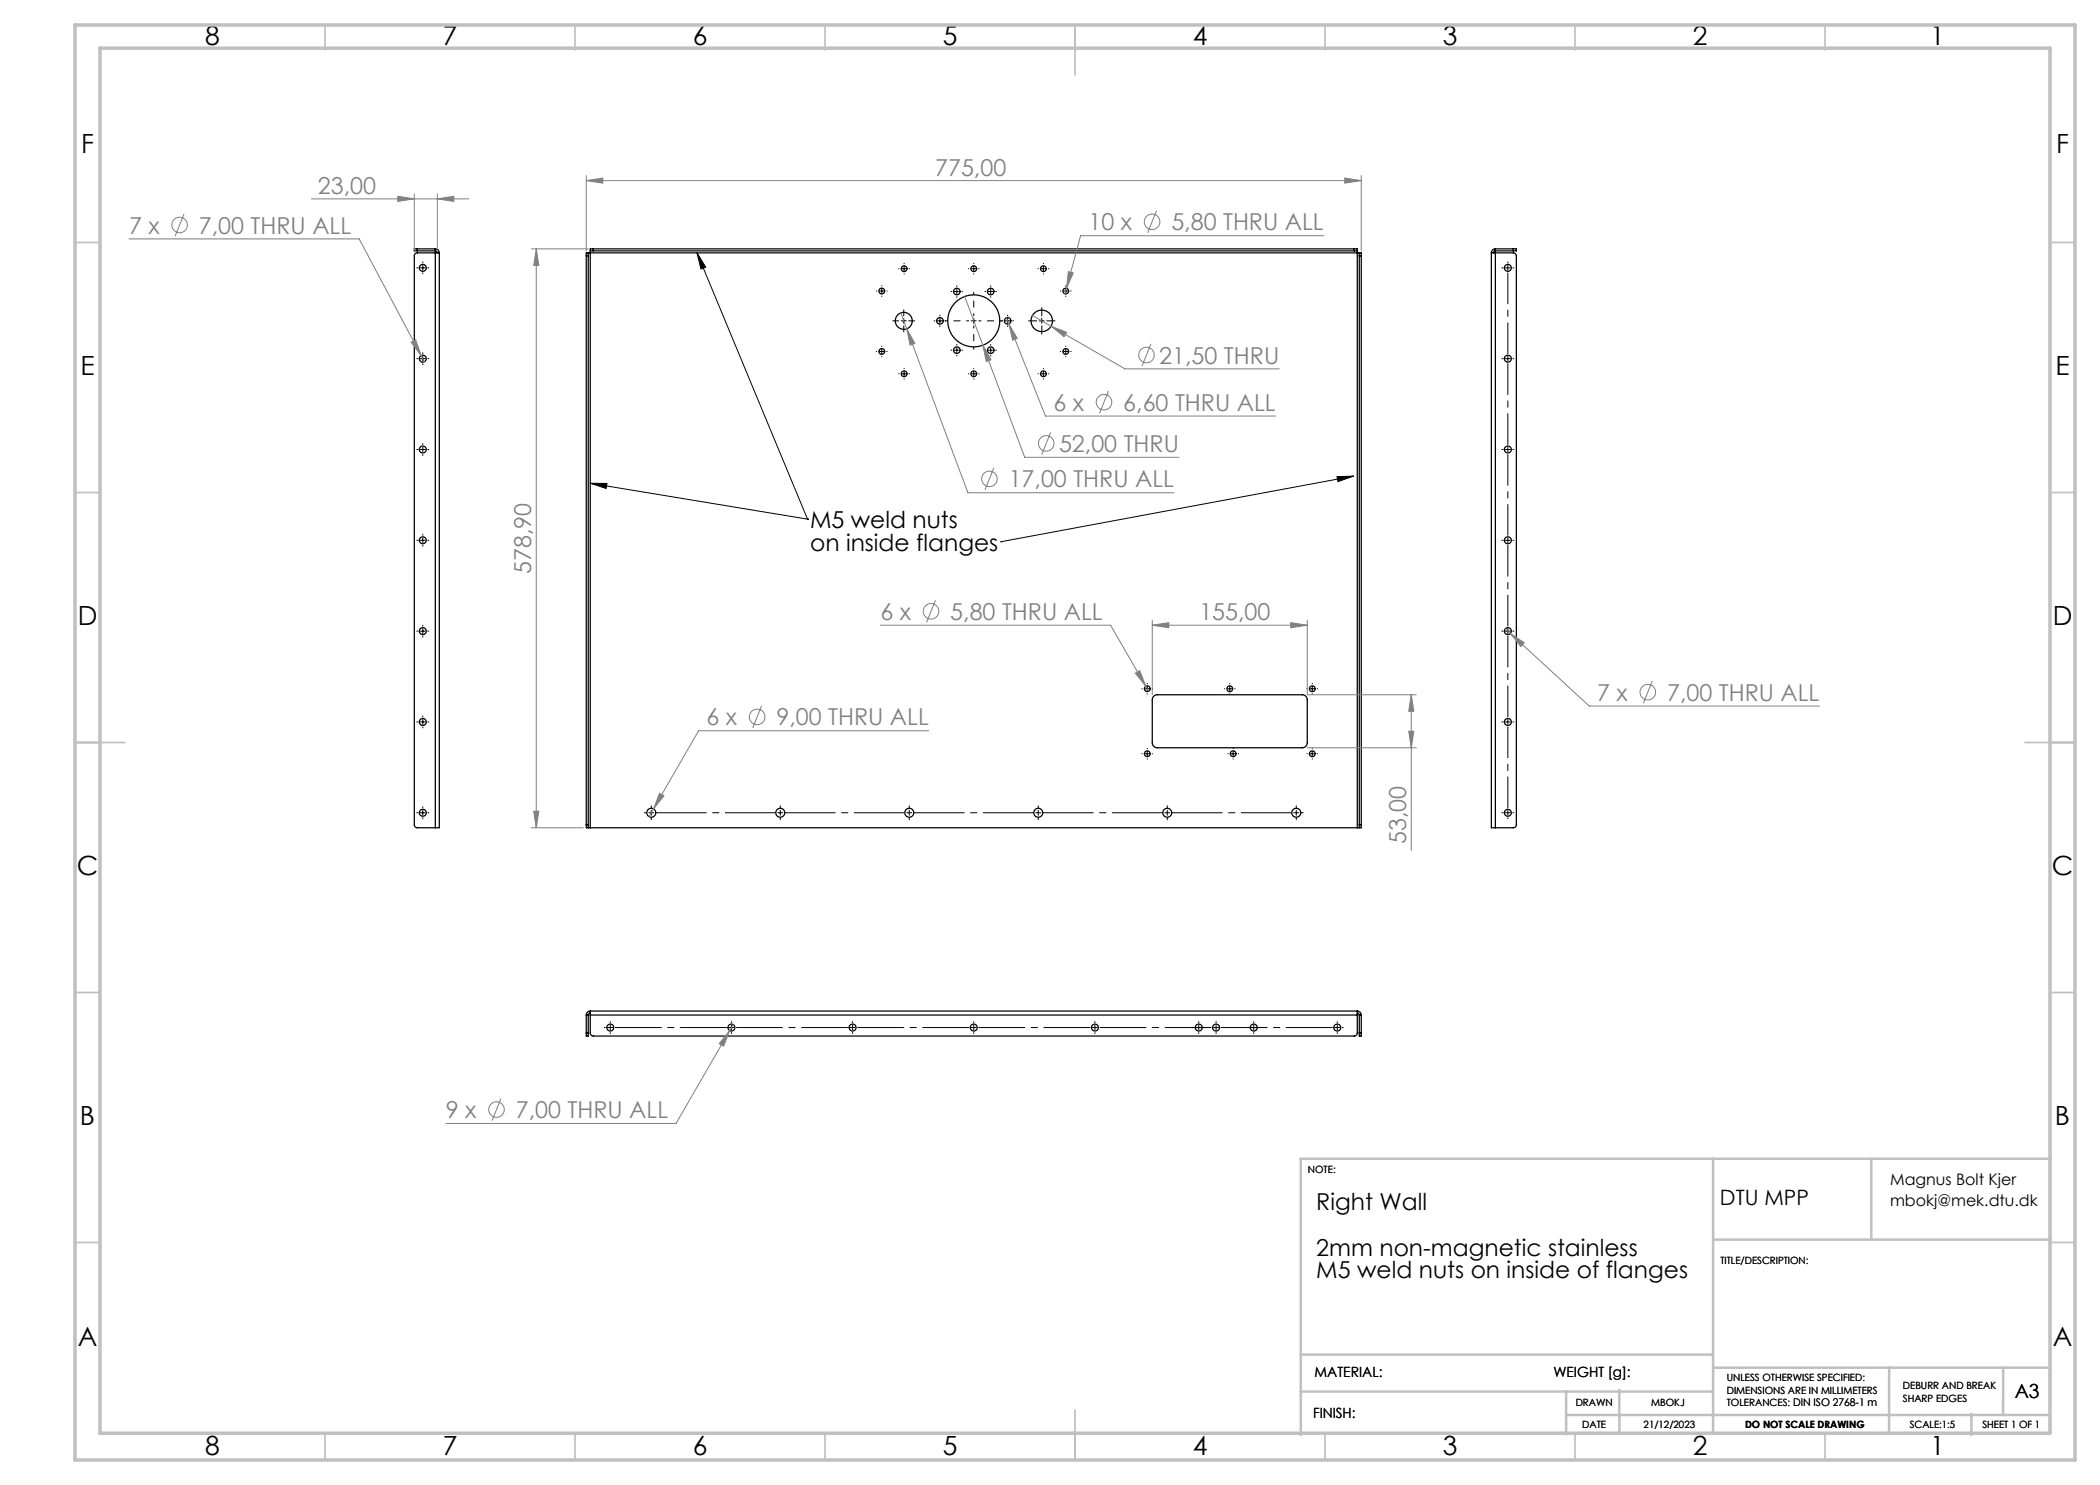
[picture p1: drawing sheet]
<svg xmlns="http://www.w3.org/2000/svg" width="420mm" height="297mm" viewBox="0 0 420 297" stroke-linecap="round" stroke-linejoin="round" font-family="sans-serif">
<g fill="none" stroke="#000" stroke-width=".25">
<path d="M83.5 49.8h-.6v.4h.6M83.5 49.8h3.6M83.5 50.2h3.6M83.5 49.8v.4M87.1 50.6h.8M87.1 50.6h-3.6a.6 .6 0 0 0-.6 .6v113.8a.6 .6 0 0 0 .6 .6h3.6M87.1 50.2l.2 .1 .2 .3M87.1 49.8a.8 .8 0 0 1 .8 .8M87.1 49.8v.4M87.1 50.6v115M87.9 50.6v115h-.8M117.3 51.2h.4"/>
<path d="M117.3 51.2v113.8M117.7 50.6h-.4v.6M117.7 50.6v.6M117.7 50.6h.4M117.7 51.2v113.8M118.1 50.2h.6M118.1 50.2v.4M118.1 50.6h153.4M118.1 50.6v115M118.7 49.8h-.6v.4M118.7 49.8v.4M118.7 49.8h152.2"/>
<path d="M118.7 50.2h152.2M270.9 49.8h.6v.4M270.9 50.2h.6M270.9 49.8v.4M271.5 50.2v.4M271.5 50.6h.4M271.5 50.6v115M271.9 50.6v.6M271.9 50.6h.4v.6M271.9 51.2h.4M271.9 51.2v113.8M272.3 51.2v113.8"/>
<path d="M298.3 50.6h.8M298.3 50.6v115h.8M299.1 50.6h3.6a.6 .6 0 0 1 .6 .6v113.8a.6 .6 0 0 1-.6 .6h-3.6M299.1 50.2l-.3 .1-.1 .3M299.1 49.8a.8 .8 0 0 0-.8 .8M299.1 49.8h3.6M299.1 50.2h3.6M299.1 49.8v.4M299.1 50.6v115M302.7 49.8h.6v.4h-.6M302.7 49.8v.4M230.7 139.2l.8-.2h29a1 1 0 0 1 1 1v8.6a1 1 0 0 1-1 1h-29a1 1 0 0 1-1-1v-8.6z"/>
<path d="M117.3 165v.6h.4M117.3 165h.4M117.7 165v.6M117.7 165.6h.4M118.1 165.6h153.4M271.5 165.6h.4M271.9 165v.6M271.9 165h.4M272.3 165v.6h-.4M117.3 206.6v.6h.4v-.6M117.3 203v3.6M117.3 203h.4"/>
<path d="M117.3 206.6h.4M117.7 203v3.6M118.1 203v3.6a.6 .6 0 0 0 .6 .6h152.2a.6 .6 0 0 0 .6-.6v-3.6M118.1 202.2v.8M118.1 202.2a.8 .8 0 0 0-.8 .8M118.1 202.6l-.3 .1-.1 .3M118.1 203h153.4M118.1 202.2h153.4M271.5 202.2v.8M271.5 202.2a.8 .8 0 0 1 .8 .8M271.5 202.6l.2 .1 .2 .3M271.9 206.6v.6h.4v-.6"/>
<path d="M271.9 203v3.6M271.9 203h.4M271.9 206.6h.4M272.3 203v3.6"/>
<circle cx="84.6" cy="53.6" r=".7"/>
<circle cx="176.4" cy="58.2" r=".58"/>
<circle cx="180.8" cy="53.7" r=".58"/>
<circle cx="191.4" cy="58.3" r=".66"/>
<circle cx="194.8" cy="53.7" r=".58"/>
<circle cx="198.1" cy="58.3" r=".66"/>
<circle cx="208.7" cy="53.7" r=".58"/>
<circle cx="213.2" cy="58.2" r=".58"/>
<circle cx="301.6" cy="53.6" r=".7"/>
<circle cx="84.6" cy="71.7" r=".7"/>
<circle cx="176.4" cy="70.3" r=".58"/>
<circle cx="180.8" cy="64.2" r="1.7"/>
<circle cx="180.8" cy="74.8" r=".58"/>
<circle cx="188" cy="64.2" r=".66"/>
<circle cx="191.4" cy="70" r=".66"/>
<circle cx="194.8" cy="74.8" r=".58"/>
<circle cx="194.8" cy="64.2" r="5.2"/>
<circle cx="198.1" cy="70" r=".66"/>
<circle cx="201.5" cy="64.2" r=".66"/>
<circle cx="208.4" cy="64.2" r="2.15"/>
<circle cx="208.7" cy="74.8" r=".58"/>
<circle cx="213.2" cy="70.3" r=".58"/>
<circle cx="301.6" cy="71.7" r=".7"/>
<circle cx="84.6" cy="89.9" r=".7"/>
<circle cx="301.6" cy="89.9" r=".7"/>
<circle cx="84.6" cy="108.1" r=".7"/>
<circle cx="301.6" cy="108.1" r=".7"/>
<circle cx="84.6" cy="126.2" r=".7"/>
<circle cx="229.5" cy="137.8" r=".58"/>
<circle cx="246" cy="137.8" r=".58"/>
<circle cx="262.5" cy="137.8" r=".58"/>
<circle cx="301.6" cy="126.2" r=".7"/>
<circle cx="84.6" cy="144.4" r=".7"/>
<circle cx="229.5" cy="150.8" r=".58"/>
<circle cx="246.6" cy="150.8" r=".58"/>
<circle cx="262.5" cy="150.8" r=".58"/>
<circle cx="301.6" cy="144.4" r=".7"/>
<circle cx="84.6" cy="162.6" r=".7"/>
<circle cx="130.3" cy="162.6" r=".9"/>
<circle cx="156.1" cy="162.6" r=".9"/>
<circle cx="181.9" cy="162.6" r=".9"/>
<circle cx="207.7" cy="162.6" r=".9"/>
<circle cx="233.5" cy="162.6" r=".9"/>
<circle cx="259.3" cy="162.6" r=".9"/>
<circle cx="301.6" cy="162.6" r=".7"/>
<circle cx="122.1" cy="205.5" r=".7"/>
<circle cx="146.3" cy="205.5" r=".7"/>
<circle cx="170.5" cy="205.5" r=".7"/>
<circle cx="194.8" cy="205.5" r=".7"/>
<circle cx="219" cy="205.5" r=".7"/>
<circle cx="239.8" cy="205.5" r=".7"/>
<circle cx="243.2" cy="205.5" r=".7"/>
<circle cx="250.8" cy="205.5" r=".7"/>
<circle cx="267.5" cy="205.5" r=".7"/>
</g>
<g fill="none" stroke="#808080" stroke-width=".2">
<path d="M62.3 39.8h31.5M79.6 39.3l3.3 .5-3.3 .5zM82.9 38.8v11.4M87.5 39.8l3.3-.5v1zM87.5 38.8v10.8M117.3 36.1l3.3-.5v1zM117.3 35.1v15.1M117.3 36.1h155M269 35.6l3.3 .5-3.3 .5zM272.3 35.1v15.1M25.8 47.8h46l12.4 23.3M36.8 42.8l-1.8 4.4"/>
<path d="M106.3 49.8h11.4M107.3 49.8l.5 3.3h-1.1zM107.3 49.8v115.8M192.9 59.3l12 32.2h30.9M213.7 54.3l.9 .3-1.3 3zM231.3 42.1l-1.8 4.5M264.7 47.1h-48.6l-3.1 11.7M82.2 68.4l.9-.4 1.1 3.1zM84.2 71.1l.7 1.3M180.2 62.6l13.4 36h41.2M181.3 65.8l1.7 2.9-1 .3zM196.6 69l1.6 3-.9 .3z"/>
<path d="M201.3 63.6l7.8 19.6h46M201.8 64.8l1.7 2.9-1 .3zM206.5 63.1l18.5 10.7h30.9M210.2 65.2l3.1 1.3-.5 .8zM221.7 78.2l-1.8 4.5M230.2 68.8l-1.8 4.4M198.8 93.6l-1.8 4.4M210.1 86.5l-1.7 4.4M176.1 125h46l7.6 13.3M187.1 120l-1.8 4.5M227.1 134.6l.9-.5 1.2 3.1zM230.5 125l3.3-.5v1z"/>
<path d="M230.5 125h31M230.5 124v15M258.2 124.5l3.3 .5-3.3 .5zM261.5 124v15h21.8M282.3 139l.5 3.3h-1.1zM282.3 139v31.1M301.1 125.8l16.7 15.4h46.1M302.1 126.7l2.8 1.9-.7 .7zM330.4 136.2l-1.7 4.5M131.9 158.7l.9 .5-2.1 2.6zM152.3 141.2l-1.8 4.4M185.8 146.2h-46.1l-9.9 17.1"/>
<path d="M261.5 149.6h21.8M281.7 146.2h1.1l-.5 3.4zM106.3 165.6h10.4M106.7 162.2h1.1l-.5 3.4zM100.2 219.7l-1.8 4.4M145.9 206.1l-1.2 3.1-.9-.5zM145.9 206.1l-10.7 18.6h-46M146.6 204.9l-.7 1.2"/>
<circle cx="35.9" cy="45" r="1.56"/>
<circle cx="230.4" cy="44.4" r="1.56"/>
<circle cx="229.3" cy="71" r="1.56"/>
<circle cx="197.9" cy="95.8" r="1.56"/>
<circle cx="209.2" cy="88.7" r="1.56"/>
<circle cx="220.8" cy="80.4" r="1.56"/>
<circle cx="186.2" cy="122.3" r="1.56"/>
<circle cx="329.6" cy="138.4" r="1.56"/>
<circle cx="151.4" cy="143.4" r="1.56"/>
<circle cx="99.3" cy="221.9" r="1.56"/>
</g>
<g fill="none" stroke="#000" stroke-width=".2">
<path d="M84.1 53.6h1M84.6 53.1v1M139.4 50.6l22.1 53.2M139.4 50.6l1.7 2.8-.9 .4zM175.9 58.2h1M176.4 57.7v1M180.3 53.7h1M180.8 53.2v1M190.9 58.3h1M191.4 57.8v1M194.3 53.7h1M194.8 53.2v1"/>
<path d="M197.6 58.3h1M198.1 57.8v1M208.2 53.7h1M208.7 53.2v1M212.7 58.2h1M213.2 57.7v1M84.1 71.7h1M84.6 71.2v1M175.9 70.3h1M176.4 69.8v1M180.3 64.2h1M180.3 74.8h1"/>
<path d="M180.8 63.7v1M180.8 74.3v1M187.5 64.2h1M188 63.7v1M190.9 70h1M191.4 69.5v1M194.3 64.2h1M194.3 74.8h1M194.8 63.7v1M194.8 74.3v1M197.6 70h1M198.1 69.5v1"/>
<path d="M201 64.2h1M201.5 63.7v1M207.9 64.2h1M208.2 74.8h1M208.4 63.7v1M208.7 74.3v1M212.7 70.3h1M213.2 69.8v1M301.1 71.7h1M301.6 71.2v1M84.1 89.9h1M84.6 89.4v1"/>
<path d="M118.1 96.7l43.4 7.1M118.1 96.7h3.3l-.2 1zM267.4 95.3l3.3-.1-3.1 1.1zM270.7 95.2l-70.5 13.2M84.1 108.1h1M84.6 107.6v1M161.5 103.8h.1M200.2 108.4h.1M84.1 126.2h1M84.6 125.7v1M229 137.8h1M229.5 137.3v1"/>
<path d="M245.5 137.8h1M246 137.3v1M262 137.8h1M262.5 137.3v1M84.1 144.4h1M84.6 143.9v1M229 150.8h1M229.5 150.3v1M246.1 150.8h1M246.6 150.3v1M262 150.8h1M262.5 150.3v1"/>
<path d="M84.1 162.6h1M84.6 162.1v1M155.6 162.6h1M156.1 162.1v1M145.8 205.5h1M146.3 205v1M239.3 205.5h1M239.8 205v1M250.3 205.5h1M250.8 205v1"/>
</g>
<g fill="none" stroke="#000" stroke-width=".2" stroke-dasharray="15.2 1.3 1.3 1.3">
<path d="M83.6 53.6h-.2M84.6 52.6v-.2M84.6 54.6v.2M85.6 53.6h.2M175.4 58.2h-.1M176.4 57.2v-.1M176.4 59.2v.1M177.4 58.2h.1M179.8 53.7h-.1M180.8 52.7h.1M180.8 54.7v.1M181.8 53.7h.1"/>
<path d="M190.4 58.3h-.2M191.4 57.3v-.2M191.4 59.3v.2M192.4 58.3h.1M193.8 53.7h-.1M194.8 52.7h.1M194.8 54.7v.1M195.8 53.7h.1M197.1 58.3h-.1M198.1 57.3v-.2M198.1 59.3v.2M199.1 58.3h.2"/>
<path d="M207.7 53.7h-.1M208.7 52.7h.1M208.7 54.7v.1M209.7 53.7h.1M212.2 58.2h-.1M213.2 57.2v-.1M213.2 59.2v.1M214.2 58.2h.1M300.6 53.6h-.2M301.6 53.6v-.5M301.6 53.6h-.5M301.6 53.6v.5"/>
<path d="M301.6 53.6h.5M301.6 52.6v-.2M302.6 53.6h.2M83.6 71.7h-.2M84.6 70.7v-.2M84.6 72.7v.2M85.6 71.7h.2M175.4 70.3h-.1M176.4 69.3v-.1M176.4 71.3v.1M177.4 70.3h.1M179.8 64.2h-1.2"/>
<path d="M179.8 74.8h-.1M180.8 63.2v-1.2M180.8 65.2v1.2M180.8 73.8v-.1M180.8 75.8h.1M181.8 64.2h1.2M181.8 74.8h.1M187 64.2h-.2M188 63.2v-.2M188 65.2v.1M189 64.2h.1M190.4 70h-.2"/>
<path d="M191.4 69v-.1M191.4 71v.2M192.4 70h.1M193.8 74.8h-.1M194.8 73.8v-.1M194.8 75.8h.1M195.8 74.8h.1M197.1 70h-.1M198.1 69v-.1M198.1 71v.2M199.1 70h.2M200.5 64.2h-.1"/>
<path d="M201.5 63.2v-.2M201.5 65.2v.1M202.5 64.2h.2M207.4 64.2h-1.7M207.7 74.8h-.1M208.4 63.2v-1.7M208.4 65.2v1.6M208.7 73.8v-.1M208.7 75.8h.1M209.4 64.2h1.6M209.7 74.8h.1M212.2 70.3h-.1"/>
<path d="M213.2 69.3v-.1M213.2 71.3v.1M214.2 70.3h.1M300.6 71.7h-.2M302.6 71.7h.2M83.6 89.9h-.2M84.6 88.9v-.2M84.6 90.9v.2M85.6 89.9h.2M300.6 89.9h-.2M301.6 89.9v-.5M301.6 89.9h-.5"/>
<path d="M301.6 89.9v.5M301.6 89.9h.5M302.6 89.9h.2M83.6 108.1h-.2M84.6 107.1v-.2M84.6 109.1v.2M85.6 108.1h.2M300.6 108.1h-.2M301.6 108.1v-.5M301.6 108.1h-.5M301.6 108.1v.5M301.6 108.1h.5"/>
<path d="M302.6 108.1h.2M83.6 126.2h-.2M84.6 125.2v-.2M84.6 127.2v.2M85.6 126.2h.2M228.5 137.8h-.1M229.5 136.8v-.1M229.5 138.8h.1M230.5 137.8h.1M245 137.8h-.1M246 136.8v-.1M246 138.8h.1"/>
<path d="M247 137.8h.1M261.5 137.8h-.1M262.5 136.8v-.1M262.5 138.8h.1M263.5 137.8h.1M300.6 126.2h-.2M301.6 126.2v-.5M301.6 126.2h-.5M301.6 126.2v.5M301.6 126.2h.5M302.6 126.2h.2M83.6 144.4h-.2"/>
<path d="M84.6 143.4v-.2M84.6 145.4v.2M85.6 144.4h.2M228.5 150.8h-.1M229.5 149.8v-.1M229.5 151.8h.1M230.5 150.8h.1M245.6 150.8h-.1M246.6 149.8v-.1M246.6 151.8h.1M247.6 150.8h.1M261.5 150.8h-.1"/>
<path d="M262.5 149.8v-.1M262.5 151.8h.1M263.5 150.8h.1M300.6 144.4h-.2M301.6 144.4v-.5M301.6 144.4h-.5M301.6 144.4v.5M301.6 144.4h.5M302.6 144.4h.2M83.6 162.6h-.2M84.6 161.6v-.2M84.6 163.6v.2"/>
<path d="M85.6 162.6h.2M129.3 162.6h-.4M130.3 162.6v-.5M130.3 162.6h-.5M130.3 162.6v.5M130.3 162.6h.5M130.3 161.6v-.4M130.3 163.6v.4M156.1 161.6v-.4M156.1 163.6v.4M181.9 162.6v-.5M181.9 162.6h-.5"/>
<path d="M181.9 162.6v.5M181.9 162.6h.5M181.9 161.6v-.4M181.9 163.6v.4M207.7 162.6v-.5M207.7 162.6h-.5M207.7 162.6v.5M207.7 162.6h.5M207.7 161.6v-.4M207.7 163.6v.4M233.5 162.6v-.5M233.5 162.6h-.5"/>
<path d="M233.5 162.6v.5M233.5 162.6h.5M233.5 161.6v-.4M233.5 163.6v.4M259.3 162.6v-.5M259.3 162.6h-.5M259.3 162.6v.5M259.3 162.6h.5M259.3 161.6v-.4M259.3 163.6v.4M260.3 162.6h.4M300.6 162.6h-.2"/>
<path d="M301.6 162.6v-.5M301.6 162.6h-.5M301.6 162.6v.5M301.6 162.6h.5M301.6 163.6v.2M302.6 162.6h.2M121.1 205.5h-.2M122.1 205.5v-.5M122.1 205.5h-.5M122.1 205.5v.5M122.1 205.5h.5M122.1 204.5v-.2"/>
<path d="M122.1 206.5v.2M146.3 204.5v-.2M146.3 206.5v.2M170.5 205.5v-.5M170.5 205.5h-.5M170.5 205.5v.5M170.5 205.5h.5M170.5 204.5v-.2M170.5 206.5v.2M194.8 205.5v-.5M194.8 205.5h-.5M194.8 205.5v.5"/>
<path d="M194.8 205.5h.5M194.8 204.5v-.2M194.8 206.5v.2M219 205.5v-.5M219 205.5h-.5M219 205.5v.5M219 205.5h.5M219 204.5v-.2M219 206.5v.2M238.8 205.5h-.2M239.8 204.5v-.2M239.8 206.5v.2"/>
<path d="M240.8 205.5h.2M243.2 205.5v-.5M243.2 205.5h-.5M243.2 205.5v.5M243.2 205.5h.5M243.2 204.5v-.2M243.2 206.5v.2M249.8 205.5h-.2M250.8 204.5v-.2M250.8 206.5v.2M251.8 205.5h.2M267.5 205.5v-.5"/>
<path d="M267.5 205.5h-.5M267.5 205.5v.5M267.5 205.5h.5M267.5 204.5v-.2M267.5 206.5v.2M268.5 205.5h.2"/>
</g>
<path d="M131.3 162.6h23.8M157.1 162.6h23.8M182.9 162.6h23.8M208.7 162.6h23.8M234.5 162.6h23.8" fill="none" stroke="#000" stroke-width=".2" stroke-dasharray="15.2 1.3 1.3 1.3" stroke-dashoffset="5.2"/>
<path d="M193.8 64.2h-4.7M194.8 63.2v-4.7M194.8 65.2v4.7M195.8 64.2h4.7" fill="none" stroke="#000" stroke-width=".2" stroke-dasharray="15.2 1.3 1.3 1.3" stroke-dashoffset="14.8"/>
<path d="M123.1 205.5h22.2M147.3 205.5h22.2M171.5 205.5h22.3M195.8 205.5h22.2M220 205.5h22.2M244.2 205.5h22.3" fill="none" stroke="#000" stroke-width=".2" stroke-dasharray="15.2 1.3 1.3 1.3" stroke-dashoffset="6"/>
<path d="M301.6 70.7v-16.1M301.6 88.9v-16.2M301.6 107.1v-16.2M301.6 125.2v-16.1M301.6 143.4v-16.2M301.6 161.6v-16.2" fill="none" stroke="#000" stroke-width=".2" stroke-dasharray="15.2 1.3 1.3 1.3" stroke-dashoffset="9.1"/>
<g fill="none" stroke="#c0c0c0" stroke-width=".35">
<path d="M65 5v5M115 5v5M165 5v5M215 5v10M265 5v5M315 5v5M365 5v5M15 48.5h5M410 48.5h5M15 98.5h5M410 98.5h5M15 148.5h10"/>
<path d="M405 148.5h10M15 198.5h5M410 198.5h5M15 248.5h5M410 248.5h5M65 287v5M115 287v5M165 287v5M215 282v10M265 287v5M315 287v5M365 287v5"/>
</g>
<g fill="none" stroke="#c0c0c0" stroke-width=".5">
<path d="M342.6 231.7v54.9M374.3 231.7v16.2M410.2 231.7h-150v55.3M342.6 247.9h67.5M260.2 278.3h82.4M260.2 270.9h82.4M313.2 278.3v8.6M323.9 278v8.6M342.6 273.5h67.4M377.8 273.5v13.1M400.6 273.5v9.3M313.2 283h96.8"/>
<path d="M394.3 282.8v4.2"/>
</g>
<path d="M15 5h400v287h-400zM20 9.6h390v277h-390z" fill="none" stroke="#c0c0c0" stroke-width=".7"/>
<path d="M118.1 96.7h3.3l-.2 1zM139.4 50.6l1.7 2.8-.9 .4zM267.4 95.3l3.3-.1-3.1 1.1z" fill="#000"/>
<g fill="#808080">
<path d="M131.9 158.7l-1.2 3.1 2.1-2.6zM227.1 134.6l2.1 2.6-1.2-3.1zM230.5 125l3.3-.5v1zM258.2 124.5l3.3 .5-3.3 .5zM117.3 36.1l3.3-.5v1zM269 35.6l3.3 .5-3.3 .5zM213.7 54.3l-.4 3.3 1.3-3zM201.8 64.8l.7 3.2 1-.3zM196.6 69l.7 3.3 .9-.3zM210.2 65.2l2.6 2.1 .5-.8zM181.3 65.8l.7 3.2 1-.3zM82.2 68.4l2 2.7-1.1-3.1zM79.6 39.3l3.3 .5-3.3 .5zM87.5 39.8l3.3-.5v1zM145.9 206.1l-2.1 2.6 .9 .5zM302.1 126.7l2.1 2.6 .7-.7z"/>
<path d="M282.3 139l.5 3.3h-1.1zM281.7 146.2h1.1l-.5 3.4zM107.3 49.8l.5 3.3h-1.1zM106.7 162.2h1.1l-.5 3.4z"/>
</g>
<g font-size="5.3">
<text x="41" y="8.9">8</text>
<text x="88.5" y="8.9">7</text>
<text x="138.5" y="8.9">6</text>
<text x="188.5" y="8.9">5</text>
<text x="238.5" y="8.9">4</text>
<text x="288.5" y="8.9">3</text>
<text x="338.5" y="8.9">2</text>
<text x="386" y="8.9">1</text>
<text x="16.2" y="30.7">F</text>
<text x="411.2" y="30.7">F</text>
<text x="16.1" y="74.9">E</text>
<text x="411.1" y="74.9">E</text>
<text x="15.5" y="124.9">D</text>
<text x="410.5" y="124.9">D</text>
<text x="15.4" y="174.9">C</text>
<text x="410.4" y="174.9">C</text>
<text x="16" y="224.9">B</text>
<text x="411" y="224.9">B</text>
<text x="15.5" y="269.2">A</text>
<text x="410.5" y="269.2">A</text>
<text x="41" y="290.9">8</text>
<text x="88.5" y="290.9">7</text>
<text x="138.5" y="290.9">6</text>
<text x="188.5" y="290.9">5</text>
<text x="238.5" y="290.9">4</text>
<text x="288.5" y="290.9">3</text>
<text x="338.5" y="290.9">2</text>
<text x="386" y="290.9">1</text>
</g>
<g font-size="4.7" fill="#808080">
<text x="187" y="35.1">775,00</text>
<text x="63.6" y="38.8">23,00</text>
<text x="25.8" y="46.7">7 x</text>
<text x="39.8" y="46.7">7,00 THRU ALL</text>
<text x="217.7" y="46.1">10 x</text>
<text x="234.3" y="46.1">5,80 THRU ALL</text>
<text x="231.9" y="72.7">21,50 THRU</text>
<text x="210.7" y="82.1">6 x</text>
<text x="224.7" y="82.1">6,60 THRU ALL</text>
<text x="211.8" y="90.4">52,00 THRU</text>
<text x="201.7" y="97.5">17,00 THRU ALL</text>
<text x="106.2" y="114.8" transform="rotate(-90 106.2 114.8)">578,90</text>
<text x="176.1" y="124">6 x</text>
<text x="190.1" y="124">5,80 THRU ALL</text>
<text x="239.9" y="124">155,00</text>
<text x="319.4" y="140.1">7 x</text>
<text x="333.4" y="140.1">7,00 THRU ALL</text>
<text x="141.3" y="145.1">6 x</text>
<text x="155.3" y="145.1">9,00 THRU ALL</text>
<text x="281.2" y="168.8" transform="rotate(-90 281.2 168.8)">53,00</text>
<text x="89.2" y="223.6">9 x</text>
<text x="103.2" y="223.6">7,00 THRU ALL</text>
</g>
<g font-size="4.7">
<text x="162" y="105.6">M5 weld nuts</text>
<text x="162" y="110.1">on inside flanges</text>
<text x="263.3" y="242.1">Right Wall</text>
<text x="263.3" y="251.1">2mm non-magnetic stainless</text>
<text x="263.3" y="255.6">M5 weld nuts on inside of flanges</text>
</g>
<text font-size="4.2" x="344" y="240.9">DTU MPP</text>
<text font-size="3.9" x="403" y="279.6">A3</text>
<g font-size="3.2">
<text x="378" y="237">Magnus Bolt Kjer</text>
<text x="378" y="241.1">mbokj@mek.dtu.dk</text>
</g>
<g font-size="2.8">
<text x="262.9" y="275.4">MATERIAL:</text>
<text x="310.7" y="275.4">WEIGHT [g]:</text>
<text x="262.6" y="283.6">FINISH:</text>
</g>
<g font-size="2">
<text x="261.6" y="234.6">NOTE:</text>
<text x="344.1" y="252.7">TITLE/DESCRIPTION:</text>
<text x="315.1" y="281.3">DRAWN</text>
<text x="330.2" y="281.3">MBOKJ</text>
<text x="345.4" y="276.3">UNLESS OTHERWISE SPECIFIED:</text>
<text x="345.4" y="278.8">DIMENSIONS ARE IN MILLIMETERS</text>
<text x="345.4" y="281.3">TOLERANCES: DIN ISO 2768-1 m</text>
<text x="380.6" y="277.8">DEBURR AND BREAK</text>
<text x="380.6" y="280.3">SHARP EDGES</text>
<text x="316.4" y="285.6">DATE</text>
<text x="328.7" y="285.6">21/12/2023</text>
<text x="349" y="285.6">DO NOT SCALE DRAWING</text>
<text x="381.9" y="285.6">SCALE:1:5</text>
<text x="396.5" y="285.6">SHEET 1 OF 1</text>
</g>
</svg>
